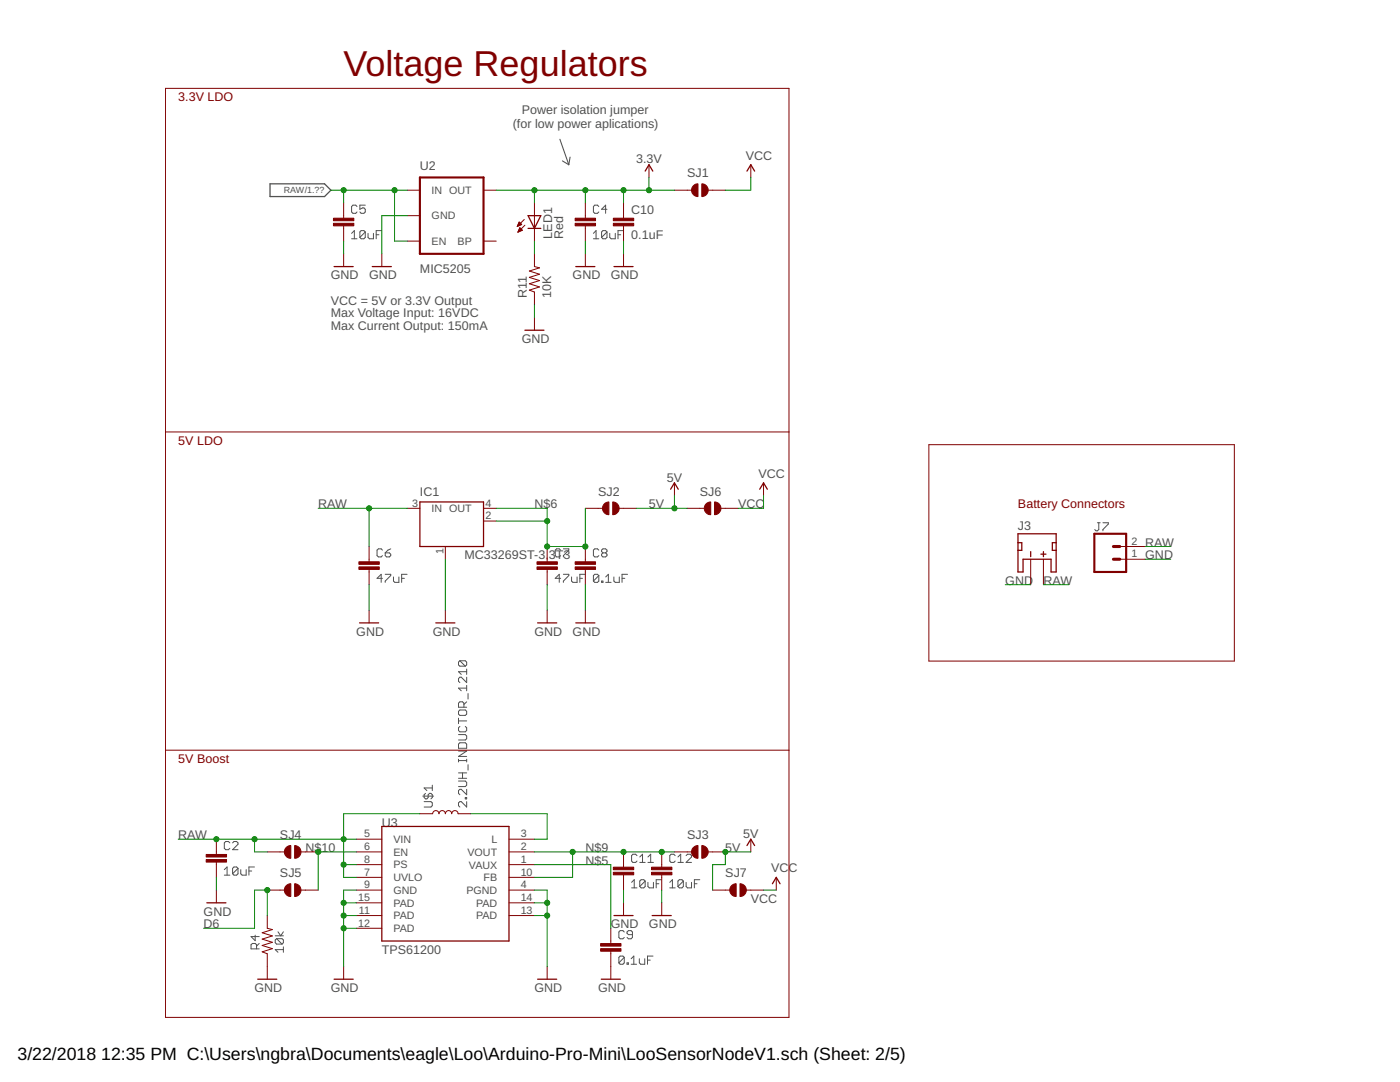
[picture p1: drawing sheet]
<svg xmlns="http://www.w3.org/2000/svg" width="279mm" height="216mm" viewBox="0 0 279 216" stroke-linecap="round" stroke-linejoin="round" font-family="sans-serif">
<path d="M111.7 27.8l1.8 5.1M112.2 32.1l1.3 .8M113.8 31.3l-.3 1.6" fill="none" stroke="#505050" stroke-width=".21"/>
<g fill="none" stroke="#505050" stroke-width=".2">
<path d="M70.2 47.6h1M70.2 46.6l.5-.6v1.6M71.2 41.2l-.2-.3h-.6l-.2 .3v1.1l.2 .3h.6l.2-.3M72.9 46.3v1.1l-.3 .2h-.5l-.3-.2M72.9 46.3l-.3-.3h-.5l-.3 .3v1.1M72.9 40.9h-1.1v.9l.5-.3h.3l.3 .3v.5l-.3 .3h-.5l-.3-.3M72.9 46.3l-1.1 1.1M73.4 46.6v.8l.3 .2h.8v-1M75.1 46.8h.5M76.2 46h-1.1v1.6M118.4 46.6l.6-.6v1.6M118.4 47.6h1.1"/>
<path d="M119.5 41.2l-.3-.3h-.5l-.3 .3v1.1l.3 .3h.5l.3-.3M121.1 46.3l-.2-.3h-.6l-.2 .3v1.1M121.1 46.3v1.1l-.2 .2h-.6l-.2-.2M121.1 46.3l-1 1.1M121.1 41.8h-1l.8-.9v1.7M121.7 46.6v.8l.3 .2h.8v-1M123.3 46.8h.6M124.4 46h-1.1v1.6M76.3 115.4h-1.1l.9-.8v1.6M76.3 109.8l-.2-.3h-.6l-.3 .3v1.1l.3 .2h.6l.2-.2M76.9 114.6h1.1v.3l-1.1 1.1v.2M76.9 110.3h.8l.3 .3v.3l-.3 .2h-.5l-.3-.2z"/>
<path d="M78 109.5l-.6 .3-.5 .5M78.5 115.1v.9l.3 .2h.8v-1.1M80.2 115.4h.5M81.2 114.6h-1v1.6M111.9 115.4h-1.1l.8-.8v1.6M111.9 109.8l-.3-.3h-.5l-.3 .3v1.1l.3 .2h.5l.3-.2M112.4 114.6h1.1v.3l-1.1 1.1v.2M112.4 109.5h1.1v.3l-1.1 1.1v.2M114.1 115.1v.9l.2 .2h.9v-1.1M115.7 115.4h.5M116.8 114.6h-1.1v1.6M119.5 114.9l-.3-.3h-.5l-.3 .3v1.1"/>
<path d="M119.5 114.9v1.1l-.3 .2h-.5l-.3-.2M119.5 109.8l-.3-.3h-.5l-.3 .3v1.1l.3 .2h.5l.3-.2M119.5 114.9l-1.1 1.1M120.1 116h.2v.2h-.2zM120.3 110.3l-.2-.3v-.2l.2-.3h.6l.2 .3v.2l-.2 .3M120.3 110.3l-.2 .3v.3l.2 .2h.6l.2-.2v-.3l-.2-.3M120.3 110.3h.6M120.9 116.2h1.1M120.9 115.1l.5-.5v1.6M122.5 115.1v.9l.3 .2h.8v-1.1M124.1 115.4h.6M125.2 114.6h-1.1v1.6"/>
<path d="M219 104.3h.6M219.3 104.3v1.4l-.3 .2h-.3l-.2-.2M220.1 104.3h1.1v.3l-1.1 1.1v.2M91.8 131.8h1.1l.2 .3v.6l-.2 .2M91.8 131.8l-.3 .3v.6l.3 .2h1.1M91.8 131.8l1.1 1.1M93.1 133.5v1.1M93.1 135.1v1.1l-1-1.1h-.3l-.3 .3v.5l.3 .3M93.1 136.8v1M93.1 137.3h-1.6l.6 .5M93.1 134h-1.6l.6 .6M93.4 138.4v1.1"/>
<path d="M84.4 158.9h2.2M84.6 160h1.4l.3 .2v.6l-.3 .2h-1.4M84.9 158.3l-.3 .3v.5l.3 .3h.3l.2-.3v-.5l.3-.3h.3l.3 .3v.5l-.3 .3M86.3 156.7v1.1M86.3 157.2h-1.7l.6 .6M91.5 141.9l.3-.2h1.1l.2 .2v.6l-.2 .2h-1.1l-.3-.2zM91.5 146.6h1.4l.2 .3v.5l-.2 .3h-1.4M91.5 155.9h1.4l.2 .2v.6l-.2 .3h-1.4M91.5 143.3v1.1M91.5 151.5v.5M91.5 155.3h1.6M91.5 154.2h1.6"/>
<path d="M91.5 151.8h1.6M91.5 149.9h1.6l-1.6 1h1.6M91.5 143.8h1.6M91.8 144.9l-.3 .3v.6l.3 .2h1.1l.2-.2v-.6l-.2-.3M91.8 148.2h1.1l.2 .3v.8h-1.6v-.8zM92.3 154.2v1.1M92.6 141.1v-.8l-.3-.3h-.5l-.3 .3v.8h1.6M92.9 159.1h.2v.3h-.2zM93.1 151.5v.5M93.1 157.5v1.1l-1-1.1h-.3l-.3 .3v.5l.3 .3M93.1 160v1l-1-1h-.3l-.3 .2v.6l.3 .2M93.1 140l-.5 .6"/>
<path d="M93.4 152.6v1.1M44.8 173.5l.5-.5v1.6M44.8 174.6h1.1M45.9 168.2l-.3-.3h-.6l-.2 .3v1.1l.2 .2h.6l.3-.2M46.4 168.2l.3-.3h.5l.3 .3v.3l-1.1 1h1.1M47.5 173.3v1l-.3 .3h-.5l-.3-.3M47.5 173.3l-.3-.3h-.5l-.3 .3v1M47.5 173.3l-1.1 1M48 173.5v.8l.3 .3h.8v-1.1M49.7 173.8h.5M50.8 173h-1.1v1.6M126 176.1l.6-.6v1.7"/>
<path d="M126 177.2h1.1M127.1 170.7l-.2-.2h-.6l-.3 .2v1.1l.3 .3h.6l.2-.3M127.7 172.1h1.1M127.7 171l.5-.5v1.6M128.8 175.8v1.1l-.3 .3h-.5l-.3-.3M128.8 175.8l-.3-.3h-.5l-.3 .3v1.1M128.8 175.8l-1.1 1.1M129.3 176.1v.8l.3 .3h.8v-1.1M129.3 172.1h1.1M129.3 171l.6-.5v1.6M131 176.3h.5M132 175.5h-1v1.7"/>
<path d="M133.7 177.2h1M133.7 176.1l.5-.6v1.7M134.7 170.7l-.2-.2h-.6l-.2 .2v1.1l.2 .3h.6l.2-.3M135.3 172.1h1.1M135.3 171l.5-.5v1.6M136.4 175.8v1.1l-.3 .3h-.5l-.3-.3M136.4 175.8l-.3-.3h-.5l-.3 .3v1.1M136.4 175.8l-1.1 1.1M136.9 176.1v.8l.3 .3h.8v-1.1M136.9 170.7l.3-.2h.6l.2 .2v.3l-1.1 1.1h1.1M138.6 176.3h.5M139.7 175.5h-1.1v1.7"/>
<path d="M50.9 186.6v1.1l-.8-.8h1.6M51.2 189.3v-.8l-.3-.2h-.5l-.3 .2v.8h1.6M51.7 188.3l-.5 .5M54.9 186.7h1.7M55.2 187.3h1.1l.3 .3v.5l-.3 .3M55.2 187.3l-.3 .3v.5l.3 .3h1.1M55.2 187.3l1.1 1.1M55.5 185.9l.5 .8 .6-.8M56.6 189.5h-1.7l.6 .5M56.6 188.9v1.1M124.6 186l-.3-.3h-.5l-.3 .3v1l.3 .3h.5l.3-.3M124.6 191l-.3-.2h-.5l-.3 .2v1.1"/>
<path d="M124.6 191v1.1l-.3 .3h-.5l-.3-.3M124.6 191l-1.1 1.1M125.1 192.1h.3v.3h-.3zM126 192.4h1M126 191.3l.5-.5v1.6M126.2 186.5h-.8l-.3-.3v-.2l.3-.3h.5l.3 .3v1l-.3 .3h-.5l-.3-.3M127.6 191.3v.8l.3 .3h.8v-1.1M129.2 191.6h.6M130.3 190.8h-1.1v1.6"/>
</g>
<path d="M53.9 36.7h10.9l1.2 1.3-1.2 1.2h-10.9z" fill="none" stroke="#505050" stroke-width=".25"/>
<g fill="none" stroke="#800000" stroke-width=".2">
<path d="M33 17.6h124.5v185.4h-124.5zM81.3 38h2.5M96.5 38h2.5M129.5 32.9v2.5M134.6 38h3.4M141.3 38h3.5M149.8 32.9v2.5M68.6 40.5v3M68.6 45.1v3M68.6 50.7v2.5M76.2 50.7v2.5M81.3 43h2.5"/>
<path d="M81.3 48.1h2.5M96.5 48.1h2.5M103.3 45.1h.1M103.3 45h.4M103.4 44.9h.5M103.4 44.8h.7M103.4 46.2h.2M103.5 44.6h.5M103.5 46.1h.4M103.5 44.5h.3M103.5 46h.7M103.6 44.4h.1"/>
<path d="M103.6 45.8h.6M103.6 44.3l.5 .5-.9 .4zM103.6 45.7h.4M103.7 45.6h.2M103.7 45.5h.1M104.2 46l-.5-.6-.3 .9M104.2 46l-.8 .3M104.6 43.8l-1.4 1.4M104.8 44.9l-1.4 1.4M106.7 50.7v2.5l1 .2-2.1 .7 2.1 .6-2.1 .7 2.1 .6-2.1 .6 2.1 .7-2.1 .6 1.1 .4v2.5M106.7 40.5v7.6M116.8 40.5v3"/>
<path d="M116.8 45.1v3M116.8 50.7v2.5M124.4 40.5v3M124.4 45.1v3M124.4 50.7v2.5M106.7 63.4v2.5M33 86.2h124.5M134.6 96.4v2.5M152.4 96.4v2.5M185.4 88.7h60.9v43.2h-60.9zM73.7 109.1v3M73.7 113.6v3.1"/>
<path d="M81.3 101.4h2.5M88.9 109.1v2.5M96.5 101.4h2.5M96.5 104h2.5M109.2 109.1v3M109.2 113.6v3.1M116.8 101.4h3.4M116.8 109.1v3M116.8 113.6v3.1M123.5 101.4h3.5M137.1 101.4h3.5M143.9 101.4h3.4"/>
<path d="M205.7 111.6v5.1M208.2 111.6v5.1M223.5 111.6h5.1M223.5 109.1h5.1M73.7 121.8v2.5M88.9 121.8v2.5M109.2 121.8v2.5M116.8 121.8v2.5M33 149.7h124.5M43.2 167.4v3.1M43.2 172v3.1M43.2 177.6v2.5"/>
<path d="M53.3 170h3.5M53.3 177.6h3.5M60.1 170h3.4M60.1 177.6h3.4M71.1 170h5.1M71.1 175.1h5.1M71.1 177.6h5.1M71.1 167.4h5.1M71.1 172.5h5.1M83.8 162.4h2.5a.63 .63 0 0 1 .7-.7 .63 .63 0 0 1 .6 .7 .63 .63 0 0 1 .6-.7 .63 .63 0 0 1 .7 .7 .63 .63 0 0 1 .6-.7 .63 .63 0 0 1 .6 .7 .63 .63 0 0 1 .7-.7 .63 .63 0 0 1 .6 .7h2.6M101.6 170h5.1M101.6 175.1h5.1"/>
<path d="M101.6 177.6h5.1M101.6 167.4h5.1M101.6 172.5h5.1M124.4 170v3M124.4 174.6v3M132.1 170v3M132.1 174.6v3M134.6 170h3.4M141.3 170h3.5M142.2 177.6h3.4M148.9 177.6h3.5M149.8 167.4v2.6"/>
<path d="M154.9 175.1v2.5M53.3 182.7v2.5l1.1 .3-2.1 .6 2.1 .7-2.1 .6 2.1 .6-2.1 .7 2.1 .6-2.1 .6 1 .4v5.1M68.6 192.8v2.6M71.1 180.1h5.1M71.1 182.7h5.1M71.1 185.2h5.1M101.6 180.1h5.1M101.6 182.7h5.1M109.2 192.8v2.6M121.9 185.2v3.1M121.9 189.8v5.6M124.4 180.1v2.6"/>
<path d="M132.1 180.1v2.6"/>
</g>
<g fill="none" stroke="#800000" stroke-width=".25">
<path d="M128.8 34.1l.7-1.2 .8 1.2M149.1 34.1l.7-1.2 .8 1.2M66.7 53.2h3.8M74.3 53.2h3.8M105.4 43h2.5l-1.2 2.6zM105.4 45.6h2.5M114.9 53.2h3.8M122.5 53.2h3.8M104.8 65.9h3.8M133.8 97.6l.8-1.2 .8 1.2M151.6 97.6l.8-1.2 .7 1.2M83.8 100.2h12.7v8.9h-12.7z"/>
<path d="M203.2 106.5h7.6v7.6h-1v-2.5h-5.6v2.5h-1zM203.2 108.3h.7v1.5h-.7M205.7 110.1v1M207.7 110.6h1M208.2 110.1v1M210.8 108.3h-.8v1.5h.8M71.8 124.3h3.8M87 124.3h3.8M107.3 124.3h3.8M114.9 124.3h3.8M76.2 164.9h25.4v22.9h-25.4zM149.1 168.7l.7-1.3 .8 1.3"/>
<path d="M154.2 176.3l.7-1.2 .8 1.2M41.3 180.1h3.8M51.4 195.4h3.8M66.7 195.4h3.8M107.3 195.4h3.8M120 195.4h3.8M122.5 182.7h3.8M130.2 182.7h3.8"/>
</g>
<g fill="#800000" stroke="#800000" stroke-width=".2">
<path d="M119.9 189.3h4v.5h-4z"/>
<path d="M119.9 188.3h4v.5h-4z"/>
<path d="M71.6 113.1h4.1v.5h-4.1z"/>
<path d="M71.6 112.1h4.1v.5h-4.1z"/>
<path d="M107.2 113.1h4v.5h-4z"/>
<path d="M107.2 112.1h4v.5h-4z"/>
<path d="M114.8 113.1h4.1v.5h-4.1z"/>
<path d="M114.8 112.1h4.1v.5h-4.1z"/>
<path d="M122.4 44.6h4.1v.5h-4.1z"/>
<path d="M122.4 43.5h4.1v.5h-4.1z"/>
<path d="M114.8 44.6h4.1v.5h-4.1z"/>
<path d="M114.8 43.5h4.1v.5h-4.1z"/>
<path d="M66.5 44.6h4.1v.5h-4.1z"/>
<path d="M66.5 43.5h4.1v.5h-4.1z"/>
<path d="M41.1 171.5h4.1v.5h-4.1z"/>
<path d="M41.1 170.5h4.1v.5h-4.1z"/>
<path d="M122.4 174.1h4.1v.5h-4.1z"/>
<path d="M122.4 173h4.1v.5h-4.1z"/>
<path d="M130 174.1h4.1v.5h-4.1z"/>
<path d="M130 173h4.1v.5h-4.1z"/>
</g>
<path d="M83.8 35.4h12.7v15.3h-12.7zM218.4 106.5h6.3v7.6h-6.3z" fill="none" stroke="#800000" stroke-width=".42"/>
<g fill="#800000" stroke="#800000" stroke-width=".2">
<path d="M140.1 36.7a1.27 1.27 0 0 1 1.2 1.3 1.27 1.27 0 0 1-1.2 1.2z" fill-rule="evenodd"/>
<path d="M138.3 37.1l.5-.4h.5v2.5a1.26 1.26 0 0 1-1.2-.7 1.26 1.26 0 0 1 .2-1.4z" fill-rule="evenodd"/>
<path d="M122.3 100.2a1.27 1.27 0 0 1 1.3 1.2 1.27 1.27 0 0 1-1.3 1.3z" fill-rule="evenodd"/>
<path d="M120.6 100.6l.5-.4h.4v2.5a1.27 1.27 0 0 1-1.1-.8 1.27 1.27 0 0 1 .2-1.3z" fill-rule="evenodd"/>
<path d="M140.1 168.7a1.27 1.27 0 0 1 1.2 1.3 1.27 1.27 0 0 1-1.2 1.3z" fill-rule="evenodd"/>
<path d="M138.3 169.1l.5-.3 .5-.1v2.6a1.26 1.26 0 0 1-1.2-.8 1.26 1.26 0 0 1 .2-1.4z" fill-rule="evenodd"/>
<path d="M58.8 168.7a1.27 1.27 0 0 1 1.3 1.3 1.27 1.27 0 0 1-1.3 1.3z" fill-rule="evenodd"/>
<path d="M57.1 169.1l.5-.3 .4-.1v2.6a1.26 1.26 0 0 1-1.1-.8 1.26 1.26 0 0 1 .2-1.4z" fill-rule="evenodd"/>
<path d="M58.8 176.3a1.27 1.27 0 0 1 1.3 1.3 1.27 1.27 0 0 1-1.3 1.3z" fill-rule="evenodd"/>
<path d="M57.1 176.8l.5-.4 .4-.1v2.6a1.26 1.26 0 0 1-1.1-.8 1.26 1.26 0 0 1 .2-1.3z" fill-rule="evenodd"/>
<path d="M142.6 100.2a1.27 1.27 0 0 1 1.3 1.2 1.27 1.27 0 0 1-1.3 1.3z" fill-rule="evenodd"/>
<path d="M140.9 100.6l.5-.4h.4v2.5a1.26 1.26 0 0 1-1.1-.7 1.26 1.26 0 0 1 .2-1.4z" fill-rule="evenodd"/>
<path d="M147.7 176.3a1.27 1.27 0 0 1 1.2 1.3 1.27 1.27 0 0 1-1.2 1.3z" fill-rule="evenodd"/>
<path d="M146 176.8l.5-.4 .4-.1v2.6a1.26 1.26 0 0 1-1.2-.8 1.26 1.26 0 0 1 .3-1.3z" fill-rule="evenodd"/>
</g>
<path d="M222.2 109.1h1.3M222.2 111.6h1.3" fill="none" stroke="#800000" stroke-width=".61"/>
<g fill="none" stroke="#008000" stroke-width=".2">
<path d="M66 38h15.3M68.6 38v2.5M78.7 38v10.1h2.6M99 38h35.6M106.7 38v2.5M116.8 38v2.5M124.4 38v2.5M129.5 35.4v2.6M149.8 35.4v2.6h-5M68.6 48.1v2.6M81.3 43h-5.1v7.7M106.7 48.1v2.6"/>
<path d="M116.8 48.1v2.6M124.4 48.1v2.6M106.7 60.8v2.6M134.6 98.9v2.5M152.4 98.9v2.5h-5.1M63.5 101.4h17.8M73.7 101.4v7.7M73.7 116.7v5.1M88.9 111.6v10.2M99 101.4h10.2v7.7h7.6v-7.7M99 104h10.2M109.2 116.7v5.1"/>
<path d="M116.8 116.7v5.1M127 101.4h10.1M200.6 116.7h5.1M208.2 116.7h5.1M228.6 111.6h5M228.6 109.1h5M35.6 167.4h35.5M43.2 175.1v2.5M50.8 167.4v2.6h2.5M68.6 172.5h2.5M71.1 177.6h-2.5v15.2M71.1 170h-7.6v7.6"/>
<path d="M83.8 162.4h-15.2v12.7h2.5M94 162.4h15.2v5h-2.5M106.7 177.6h2.5v15.2M106.7 172.5h15.2v12.7M106.7 170h27.9M114.3 170v5.1h-7.6M124.4 177.6v2.5M132.1 177.6v2.5M149.8 170h-5v2.5h-2.6v5.1M152.4 177.6h2.5M53.3 182.7v-5.1h-2.5v7.6h-10.2M68.6 182.7h2.5"/>
<path d="M68.6 180.1h2.5M68.6 185.2h2.5M106.7 182.7h2.5M106.7 180.1h2.5"/>
</g>
<g fill="#008000" stroke="#008000" stroke-width=".2">
<circle cx="109.2" cy="180.1" r=".51"/>
<circle cx="109.2" cy="182.7" r=".51"/>
<circle cx="68.6" cy="180.1" r=".51"/>
<circle cx="68.6" cy="182.7" r=".51"/>
<circle cx="68.6" cy="185.2" r=".51"/>
<circle cx="73.7" cy="101.4" r=".51"/>
<circle cx="78.7" cy="38" r=".51"/>
<circle cx="68.6" cy="38" r=".51"/>
<circle cx="68.6" cy="172.5" r=".51"/>
<circle cx="68.6" cy="167.4" r=".51"/>
<circle cx="43.2" cy="167.4" r=".51"/>
<circle cx="50.8" cy="167.4" r=".51"/>
<circle cx="109.2" cy="104" r=".51"/>
<circle cx="109.2" cy="109.1" r=".51"/>
<circle cx="116.8" cy="109.1" r=".51"/>
<circle cx="134.6" cy="101.4" r=".51"/>
<circle cx="144.8" cy="170" r=".51"/>
<circle cx="114.3" cy="170" r=".51"/>
<circle cx="124.4" cy="170" r=".51"/>
<circle cx="132.1" cy="170" r=".51"/>
<circle cx="63.5" cy="170" r=".51"/>
<circle cx="53.3" cy="177.6" r=".51"/>
<circle cx="124.4" cy="38" r=".51"/>
<circle cx="116.8" cy="38" r=".51"/>
<circle cx="106.7" cy="38" r=".51"/>
<circle cx="129.5" cy="38" r=".51"/>
</g>
<text font-size="7.2" fill="#800000" x="68.6" y="15.1">Voltage Regulators</text>
<g font-size="3.5">
<text x="3.5" y="211.4">3/22/2018</text>
<text x="20.2" y="211.4">12:35 PM C:\Users\ngbra\Documents\eagle\Loo\Arduino-Pro-Mini\LooSensorNodeV1.sch (Sheet: 2/5)</text>
</g>
<g font-size="2.5" fill="#800000">
<text x="35.6" y="20.2">3.3V LDO</text>
<text x="35.6" y="88.7">5V LDO</text>
<text x="203.2" y="101.4">Battery Connectors</text>
<text x="35.6" y="152.2">5V Boost</text>
</g>
<g font-size="2.5" fill="#505050">
<text x="104.1" y="22.7">Power isolation jumper</text>
<text x="102.3" y="25.5">(for low power aplications)</text>
<text x="83.8" y="33.9">U2</text>
<text x="126.9" y="32.6">3.3V</text>
<text x="137.1" y="35.4">SJ1</text>
<text x="148.8" y="31.9">VCC</text>
<text x="110.2" y="47.6" transform="rotate(-90 110.2 47.6)">LED1</text>
<text x="112.4" y="47.6" transform="rotate(-90 112.4 47.6)">Red</text>
<text x="126" y="47.7">0.1uF</text>
<text x="126" y="42.6">C10</text>
<text x="66" y="55.7">GND</text>
<text x="73.7" y="55.7">GND</text>
<text x="83.8" y="54.5">MIC5205</text>
<text x="105.2" y="59.5" transform="rotate(-90 105.2 59.5)">R11</text>
<text x="110" y="59.5" transform="rotate(-90 110 59.5)">10K</text>
<text x="114.3" y="55.7">GND</text>
<text x="121.9" y="55.7">GND</text>
<text x="66" y="63.3">Max Voltage Input: 16VDC</text>
<text x="66" y="65.9">Max Current Output: 150mA</text>
<text x="66" y="60.8">VCC = 5V or 3.3V Output</text>
<text x="104.1" y="68.4">GND</text>
<text x="151.4" y="95.3">VCC</text>
<text x="63.5" y="101.4">RAW</text>
<text x="83.8" y="98.9">IC1</text>
<text x="106.7" y="101.4">N$</text>
<text x="109.9" y="101.4">6</text>
<text x="119.4" y="98.9">SJ2</text>
<text x="129.5" y="101.4">5V</text>
<text x="133.1" y="96.1">5V</text>
<text x="139.7" y="98.9">SJ6</text>
<text x="147.3" y="101.4">VCC</text>
<text x="203.2" y="105.8">J3</text>
<text x="92.7" y="111.6">MC33269ST-3.3T3</text>
<text x="228.6" y="111.6">GND</text>
<text x="228.6" y="109.1">RAW</text>
<text x="200.6" y="116.7">GND</text>
<text x="208.2" y="116.7">RAW</text>
<text x="71.1" y="126.8">GND</text>
<text x="86.3" y="126.8">GND</text>
<text x="106.7" y="126.8">GND</text>
<text x="114.3" y="126.8">GND</text>
<text x="35.6" y="167.5">RAW</text>
<text x="55.9" y="167.5">SJ4</text>
<text x="76.2" y="164.9">U3</text>
<text x="137.1" y="167.5">SJ3</text>
<text x="148.3" y="167.2">5V</text>
<text x="61" y="170">N$</text>
<text x="64.2" y="170">10</text>
<text x="116.8" y="172.5">N$5</text>
<text x="116.8" y="170">N$9</text>
<text x="144.8" y="170">5V</text>
<text x="55.9" y="175.1">SJ5</text>
<text x="144.8" y="175.1">SJ7</text>
<text x="153.9" y="174.1">VCC</text>
<text x="40.6" y="182.7">GND</text>
<text x="40.6" y="185.2">D6</text>
<text x="121.9" y="185.2">GND</text>
<text x="129.5" y="185.2">GND</text>
<text x="149.8" y="180.2">VCC</text>
<text x="76.2" y="190.3">TPS61200</text>
<text x="50.8" y="197.9">GND</text>
<text x="66" y="197.9">GND</text>
<text x="106.7" y="197.9">GND</text>
<text x="119.4" y="197.9">GND</text>
</g>
<g font-size="2.1" fill="#505050">
<text x="86.1" y="38.7">IN OUT</text>
<text x="86.1" y="43.8">GND</text>
<text x="86.1" y="48.9">EN</text>
<text x="91.3" y="48.9">BP</text>
<text x="82.3" y="101.1">3</text>
<text x="96.9" y="101.1">4</text>
<text x="86.1" y="102.2">IN OUT</text>
<text x="96.9" y="103.6">2</text>
<text x="88.5" y="110.6" transform="rotate(-90 88.5 110.6)">1</text>
<text x="225.8" y="111.2">1</text>
<text x="225.8" y="108.7">2</text>
<text x="72.7" y="167.1">5</text>
<text x="103.9" y="167.1">3</text>
<text x="72.7" y="169.6">6</text>
<text x="72.7" y="172.2">8</text>
<text x="78.5" y="170.8">EN</text>
<text x="78.5" y="173.3">PS</text>
<text x="78.5" y="168.2">VIN</text>
<text x="93.3" y="170.8">VOUT</text>
<text x="93.6" y="173.3">VAUX</text>
<text x="98.1" y="168.2">L</text>
<text x="103.9" y="172.2">1</text>
<text x="103.9" y="169.6">2</text>
<text x="71.5" y="179.8">15</text>
<text x="72.7" y="177.3">9</text>
<text x="72.7" y="174.7">7</text>
<text x="78.5" y="178.4">GND</text>
<text x="78.5" y="175.8">UVLO</text>
<text x="93.1" y="178.4">PGND</text>
<text x="96.5" y="175.8">FB</text>
<text x="103.9" y="174.7">10</text>
<text x="103.9" y="179.8">14</text>
<text x="103.9" y="177.3">4</text>
<text x="71.5" y="184.9">12</text>
<text x="71.6" y="182.3">11</text>
<text x="78.5" y="180.9">PAD</text>
<text x="78.5" y="183.5">PAD</text>
<text x="78.5" y="186">PAD</text>
<text x="95" y="183.5">PAD</text>
<text x="95" y="180.9">PAD</text>
<text x="103.9" y="182.3">13</text>
</g>
<text font-size="1.8" fill="#505050" x="56.6" y="38.6">RAW/1.??</text>
</svg>
